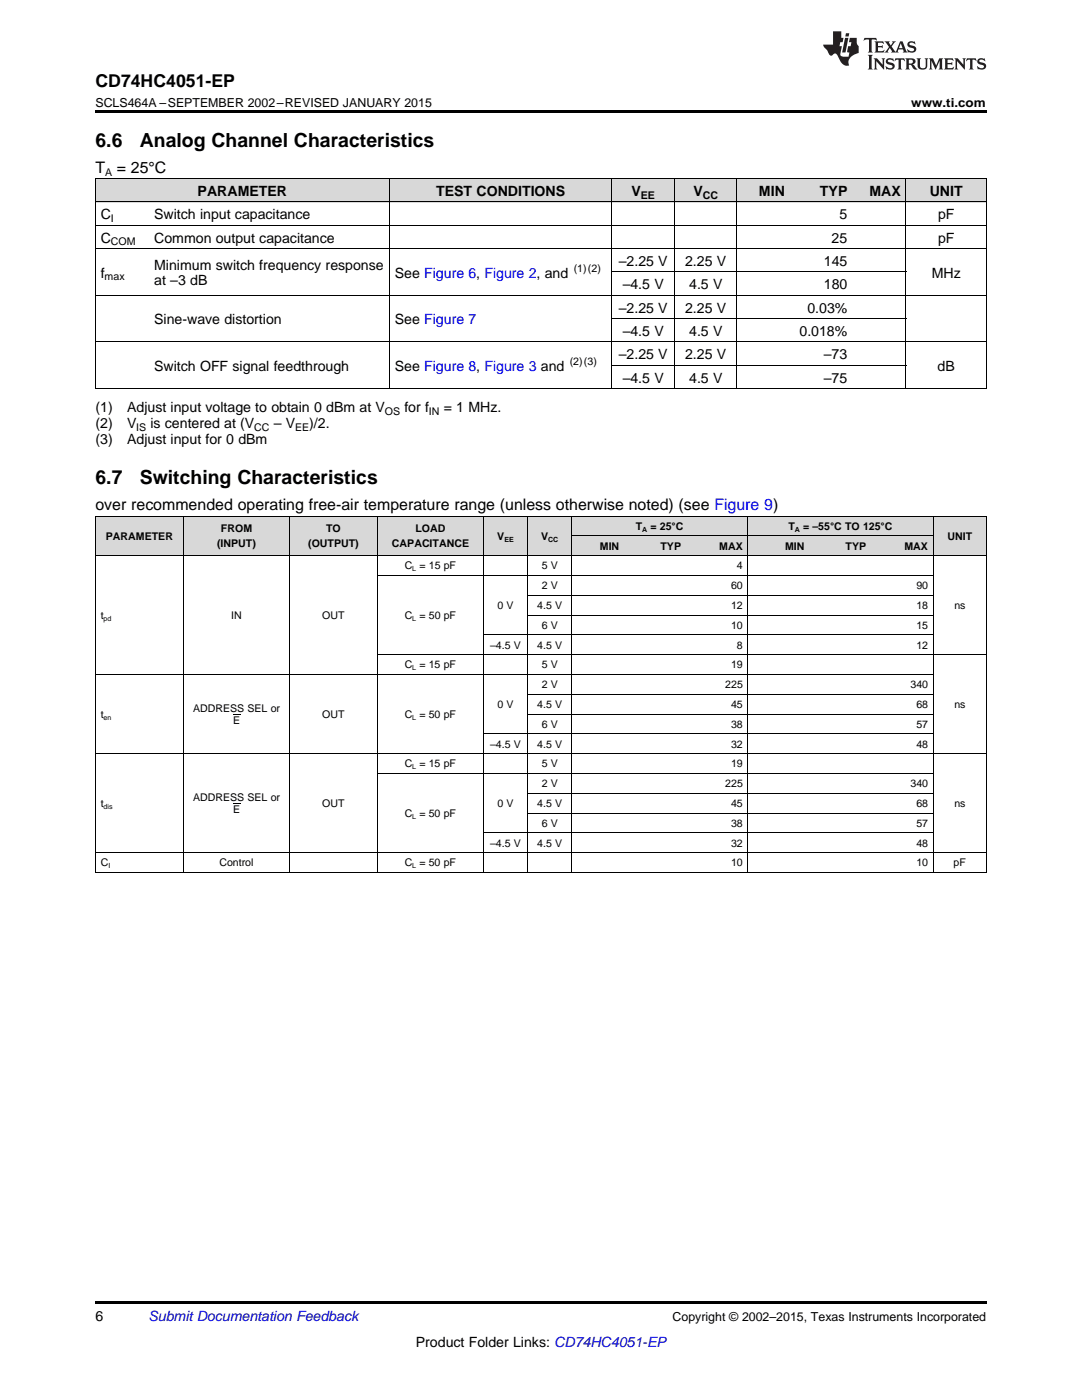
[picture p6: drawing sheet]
<svg xmlns="http://www.w3.org/2000/svg" width="216mm" height="279mm" viewBox="0 0 216 279" stroke-linecap="round" stroke-linejoin="round" font-family="sans-serif">
<g fill="#d8d8d8">
<path d="M19 103h17.7v7.9h-17.7z"/>
<path d="M36.7 103h21v7.9h-21z"/>
<path d="M57.7 103h17.7v7.9h-17.7z"/>
<path d="M75.4 103h21.1v7.9h-21.1z"/>
<path d="M96.5 103h8.8v7.9h-8.8z"/>
<path d="M105.3 103h8.8v7.9h-8.8z"/>
<path d="M114.1 107h10.6v3.9h-10.6z"/>
<path d="M124.7 107h12.3v3.9h-12.3z"/>
<path d="M137 107h12.3v3.9h-12.3z"/>
<path d="M149.3 107h12.3v3.9h-12.3z"/>
<path d="M161.6 107h12.4v3.9h-12.4z"/>
<path d="M174 107h12.3v3.9h-12.3z"/>
<path d="M186.3 103h10.5v7.9h-10.5z"/>
<path d="M114.1 103h10.6v4h-10.6z"/>
<path d="M124.7 103h12.3v4h-12.3z"/>
<path d="M137 103h12.3v4h-12.3z"/>
<path d="M149.3 103h12.3v4h-12.3z"/>
<path d="M161.6 103h12.4v4h-12.4z"/>
<path d="M174 103h12.3v4h-12.3z"/>
<path d="M19 35.7h10.7v4.7h-10.7z"/>
<path d="M29.7 35.7h48v4.7h-48z"/>
<path d="M77.7 35.7h44.5v4.7h-44.5z"/>
<path d="M122.2 35.7h12.4v4.7h-12.4z"/>
<path d="M134.6 35.7h12.4v4.7h-12.4z"/>
<path d="M147 35.7h10.7v4.7h-10.7z"/>
<path d="M157.7 35.7h12.5v4.7h-12.5z"/>
<path d="M170.2 35.7h10.6v4.7h-10.6z"/>
<path d="M180.8 35.7h16v4.7h-16z"/>
</g>
<g fill="#000">
<path d="M19 22h177.8v.5h-177.8zM19 77.6h.2zM77.6 77.6h.1zM122.1 77.6h.1zM134.5 77.6h.1zM146.9 77.6h.1zM180.7 77.6h.1zM196.7 77.6h.1zM19 174.1l.2 .1zM57.6 174.1l.1 .1zM75.2 174.1l.2 .1zM96.4 174.1l.1 .1z"/>
<path d="M105.2 174.1l.1 .1zM114 174.1l.1 .1zM136.9 174.1l.1 .1zM149.2 174.1l.1 .1zM173.8 174.1l.2 .1zM186.2 174.1l.1 .1zM196.7 174.1l.1 .1zM19 259.7h177.8v.5h-177.8z"/>
</g>
<g fill="none" stroke="#000" stroke-width=".2">
<path d="M19 35.6l177.8 .1v41.9M19.1 35.7v41.9M77.7 35.7v41.9M122.1 35.7v41.9M134.6 35.7v41.9M147 35.7v41.9M180.8 35.7v41.9M19 58.9h177.8M19 49.6h177.8M19 45h177.8M19 40.3h177.8M122.2 54.3h58.6"/>
<path d="M19 77.6h177.8M19 68.2h177.8M122.2 72.9h58.6M122.2 63.6h58.6M19 110.9h177.8M19 103h177.8M19.1 103v71.2M36.6 103v71.2M57.7 103v71.2M75.3 103v71.2M75.4 114.8h110.9M96.4 103v71.2"/>
<path d="M105.3 103v71.2M105.3 118.8h81M114 103v71.2M114.1 106.9h72.1M149.2 103v71.2M186.2 103v71.2M196.8 103v71.2M19 134.6h167.3M75.4 130.7h121.4M96.5 126.7h89.8M105.3 138.6h81M105.3 122.7h81"/>
<path d="M19 150.4h177.8M75.4 154.4h110.9M96.5 146.5h89.8M105.3 158.3h81M105.3 142.5h81M19 174.1h177.8M19 170.2h177.8M96.5 166.2h89.8M105.3 162.3h81"/>
</g>
<g fill="#231f20">
<path d="M172.5 7.6l-.1 .5 .4-.2h.6v.1v2.1l-.2 .4h.9l-.2-.4v-2.1l.1-.1h.5l.5 .2-.2-.5zM174.5 8.3l.2 .3v1.5l-.2 .4h1.8l.2-.6a1.04 1.04 0 0 1-1.3 .2v-.7h.6l.3 .2v-.6l-.3 .2h-.6v-.6l.8-.1 .4 .3-.2-.5zM176.5 8.3l.9 1.1-.9 1.1h.8l-.2-.2 .4-.7 .5 .7-.2 .2h1.5l-.2-.2 .2-.4h.9l.1 .4-.2 .2h1l-.3-.3-.7-1.9h-.5l-.9 2-.8-1 .9-1h-.8l.1 .3-.4 .5-.3-.6 .1-.2zM179.7 8.6l.4 1h-.7zM181.3 8.4a.63 .63 0 0 0-.2 .7 .63 .63 0 0 0 .6 .4l.6 .2 .1 .2a.75 .75 0 0 1-.7 .4 .75 .75 0 0 1-.6-.5l.1 .7 .1-.1a1.11 1.11 0 0 0 1.5-.6 1.13 1.13 0 0 0-1.2-.8l-.1-.4a1.04 1.04 0 0 1 1.2 .2l-.2-.5-.2 .1-.4-.2zM173.2 10.9l.2 .4v2.2l-.2 .4h1l-.3-.4v-2.2l.3-.4zM174.3 11.6l.3 .4v1.5l-.3 .4h.8l-.2-.4v-1.3l1.5 1.7v-1.9l.2-.4h-.7l.2 .4v.9l-1.1-1.3zM177 11.8a.62 .62 0 0 0-.2 .7 .62 .62 0 0 0 .6 .4l.6 .1 .1 .3a.76 .76 0 0 1-.7 .3 .76 .76 0 0 1-.7-.4l.2 .7 .1-.1a1.11 1.11 0 0 0 1.5-.6 1.13 1.13 0 0 0-1.2-.8l-.1-.4a1.04 1.04 0 0 1 1.2 .2l-.2-.6-.2 .1-.5-.1zM178.7 11.6l-.2 .6a.61 .61 0 0 1 .8-.3v1.6l-.2 .4h.9l-.2-.4v-1.6a.63 .63 0 0 1 .7 .3l-.1-.6zM180.6 11.6l.3 .4v1.5l-.3 .4h1l-.2-.2-.1-.8 .6 .2a.76 .76 0 0 0 1.2 .7l-1-1a.58 .58 0 0 0 .6-.5 .58 .58 0 0 0-.5-.6zM181.4 11.9h.1a.45 .45 0 0 1 .5 .1 .45 .45 0 0 1 .1 .5l-.8 .2zM182.9 11.6l.2 .2a2.17 2.17 0 0 0 .3 1.9 .99 .99 0 0 0 1.6-.6v-1.1l.2-.4h-.7l.2 .2a1.92 1.92 0 0 1-.2 1.8 .6 .6 0 0 1-.9-.5v-1.1l.2-.4zM185.4 11.6l.2 .4v1.5l-.2 .4h.7l-.2-.4v-1.4l.8 1.8 .8-1.8v1.4l-.2 .4h.9l-.2-.4v-1.5l.2-.4h-.8l-.6 1.5-.6-1.5zM188.4 11.6l.2 .4v1.5l-.2 .4h1.8l.1-.6a1.04 1.04 0 0 1-1.2 .1v-.6h.5l.4 .2v-.6l-.4 .2h-.5v-.7h.8l.3 .3-.1-.6zM190.5 11.6l.2 .4v1.5l-.2 .4h.7l-.2-.4v-1.3l1.5 1.7v-1.9l.2-.4h-.7l.2 .4v.9l-1.1-1.3zM192.9 11.6l-.1 .6a.61 .61 0 0 1 .7-.3l.1 1.6-.3 .4h1l-.3-.4 .1-1.6a.63 .63 0 0 1 .7 .3l-.1-.6zM195.2 11.8a.62 .62 0 0 0-.2 .7 .62 .62 0 0 0 .6 .4l.6 .1 .1 .3a.76 .76 0 0 1-.7 .3 .76 .76 0 0 1-.6-.4l.1 .7 .1-.1a1.11 1.11 0 0 0 1.6-.6 1.13 1.13 0 0 0-1.3-.8l-.1-.4a1.04 1.04 0 0 1 1.2 .2l-.1-.6-.2 .1-.5-.1z"/>
<path d="M166.2 6.3v2.6h-1.9v.4l.8 .9a.91 .91 0 0 0 1 .8 .56 .56 0 0 1 .5-.3 .56 .56 0 0 1 .5 .3l.4 .8a1.53 1.53 0 0 0 1.9 1.2 1.54 1.54 0 0 1 1-2.1l.9-.3v-1.4a1.52 1.52 0 0 1-.4-1.6h-1.3l-.2 .8h.5l-.2 .8h-.5l-.1 1v.2l.4 .1-.2 .8a1.93 1.93 0 0 1-1.6-.3l.3-1.8h-.5l.2-.8h.4l.2-.8h-.4v-1.3zM168.6 7.6l-.6 2.9h.7l.6-2.9zM168.8 6.6l-.1 .7h.6l.2-.7z"/>
</g>
<path d="M46.5 142.6h1.4v.1h-1.4zM46.5 160.3h1.4v.2h-1.4z" fill="#000"/>
<g font-size="3.9">
<text x="19" y="29.3">6.6</text>
<text x="27.9" y="29.3">Analog Channel Characteristics</text>
<text x="19" y="96.6">6.7</text>
<text x="27.9" y="96.6">Switching Characteristics</text>
</g>
<text font-size="3.5" x="19" y="17.3">CD74HC4051-EP</text>
<g font-size="3.2">
<text x="19" y="34.4">T</text>
<text x="23.3" y="34.4">= 25°C</text>
<text x="19" y="101.8">over recommended operating free-air temperature range (unless otherwise noted) (see Figure 9)</text>
</g>
<g font-size="2.8">
<text x="39.4" y="39.1">PARAMETER</text>
<text x="87" y="39.1">TEST CONDITIONS</text>
<text x="126" y="39.1">V</text>
<text x="138.4" y="39.1">V</text>
<text x="151.4" y="39.1">MIN</text>
<text x="163.6" y="39.1">TYP</text>
<text x="173.5" y="39.1">MAX</text>
<text x="185.5" y="39.1">UNIT</text>
<text x="20.1" y="43.7">C</text>
<text x="30.8" y="43.7">Switch input capacitance</text>
<text x="167.5" y="43.7">5</text>
<text x="187.2" y="43.7">pF</text>
<text x="20.1" y="48.4">C</text>
<text x="30.8" y="48.4">Common output capacitance</text>
<text x="30.8" y="53.8">Minimum switch frequency response</text>
<text x="123.5" y="53.1">–2.25 V</text>
<text x="136.7" y="53.1">2.25 V</text>
<text x="164.4" y="53.1">145</text>
<text x="165.9" y="48.4">25</text>
<text x="187.2" y="48.4">pF</text>
<text x="20.1" y="55.4">f</text>
<text x="30.8" y="57">at –3 dB</text>
<text x="78.8" y="55.4">See Figure 6, Figure 2, and</text>
<text x="124.2" y="57.7">–4.5 V</text>
<text x="137.5" y="57.7">4.5 V</text>
<text x="164.4" y="57.7">180</text>
<text x="185.9" y="55.4">MHz</text>
<text x="30.8" y="64.7">Sine-wave distortion</text>
<text x="78.8" y="64.7">See Figure 7</text>
<text x="123.5" y="62.4">–2.25 V</text>
<text x="136.7" y="62.4">2.25 V</text>
<text x="161.1" y="62.4">0.03%</text>
<text x="123.5" y="71.7">–2.25 V</text>
<text x="124.2" y="67">–4.5 V</text>
<text x="136.7" y="71.7">2.25 V</text>
<text x="137.5" y="67">4.5 V</text>
<text x="159.5" y="67">0.018%</text>
<text x="164.4" y="71.7">–73</text>
<text x="30.8" y="74">Switch OFF signal feedthrough</text>
<text x="78.8" y="74">See Figure 8, Figure 3 and</text>
<text x="124.2" y="76.3">–4.5 V</text>
<text x="137.5" y="76.3">4.5 V</text>
<text x="164.4" y="76.3">–75</text>
<text x="187.1" y="74">dB</text>
<text x="19" y="82.2">(1)</text>
<text x="25.4" y="82.2">Adjust input voltage to obtain 0 dBm at V</text>
<text x="80.7" y="82.2">for f</text>
<text x="88.5" y="82.2">= 1 MHz.</text>
<text x="19" y="85.4">(2)</text>
<text x="19" y="88.5">(3)</text>
<text x="25.4" y="85.4">V</text>
<text x="25.4" y="88.5">Adjust input for 0 dBm</text>
<text x="30" y="85.4">is centered at (V</text>
<text x="54.6" y="85.4">– V</text>
<text x="61.7" y="85.4">)/2.</text>
<text x="19" y="263.6">6</text>
<text x="83" y="268.9">Product Folder Links: CD74HC4051-EP</text>
</g>
<text font-size="2.8" fill="#0000c8" x="29.6" y="263.6">Submit Documentation Feedback</text>
<g font-size="2.5">
<text x="19" y="21.4">SCLS464A –SEPTEMBER 2002–REVISED JANUARY 2015</text>
<text x="181.8" y="21.4">www.ti.com</text>
<text x="134.2" y="263.6">Copyright © 2002–2015, Texas Instruments Incorporated</text>
</g>
<g font-size="2.1">
<text x="21" y="35.1">A</text>
<text x="127.9" y="39.7">EE</text>
<text x="140.2" y="39.7">CC</text>
<text x="22.1" y="44.3">I</text>
<text x="22.1" y="49">COM</text>
<text x="20.9" y="56">max</text>
<text x="114.5" y="54.3">(1)(2)</text>
<text x="113.7" y="72.9">(2)(3)</text>
<text x="76.8" y="82.8">OS</text>
<text x="85.6" y="82.8">IN</text>
<text x="27.2" y="85.9">IS</text>
<text x="50.7" y="85.9">CC</text>
<text x="58.9" y="85.9">EE</text>
<text x="21.1" y="107.7">PARAMETER</text>
<text x="44.1" y="106.3">FROM</text>
<text x="65.1" y="106.3">TO</text>
<text x="82.9" y="106.3">LOAD</text>
<text x="99.2" y="107.7">V</text>
<text x="107.9" y="107.7">V</text>
<text x="126.9" y="105.7">T</text>
<text x="129.8" y="105.7">= 25°C</text>
<text x="157.3" y="105.7">T</text>
<text x="160.2" y="105.7">=</text>
<text x="162.1" y="105.7">–55°C TO 125°C</text>
<text x="189.1" y="107.7">UNIT</text>
<text x="43.3" y="109.1">(INPUT)</text>
<text x="61.5" y="109.1">(OUTPUT)</text>
<text x="78.2" y="109.1">CAPACITANCE</text>
<text x="80.8" y="113.6">C = 15 pF</text>
<text x="108.1" y="113.6">5 V</text>
<text x="119.7" y="109.7">MIN</text>
<text x="131.8" y="109.7">TYP</text>
<text x="143.5" y="109.7">MAX</text>
<text x="147" y="113.6">4</text>
<text x="156.7" y="109.7">MIN</text>
<text x="168.7" y="109.7">TYP</text>
<text x="180.5" y="109.7">MAX</text>
<text x="108.1" y="117.6">2 V</text>
<text x="145.9" y="117.6">60</text>
<text x="182.8" y="117.6">90</text>
<text x="20.1" y="123.5">t</text>
<text x="46.1" y="123.5">IN</text>
<text x="64.3" y="123.5">OUT</text>
<text x="80.8" y="123.5">C = 50 pF</text>
<text x="99.3" y="121.5">0 V</text>
<text x="107.2" y="121.5">4.5 V</text>
<text x="108.1" y="125.5">6 V</text>
<text x="145.9" y="121.5">12</text>
<text x="145.9" y="125.5">10</text>
<text x="182.8" y="121.5">18</text>
<text x="182.8" y="125.5">15</text>
<text x="190.4" y="121.5">ns</text>
<text x="97.8" y="129.4">–4.5 V</text>
<text x="107.2" y="129.4">4.5 V</text>
<text x="147" y="129.4">8</text>
<text x="182.8" y="129.4">12</text>
<text x="80.8" y="133.4">C = 15 pF</text>
<text x="108.1" y="133.4">5 V</text>
<text x="108.1" y="137.3">2 V</text>
<text x="144.7" y="137.3">225</text>
<text x="145.9" y="133.4">19</text>
<text x="181.7" y="137.3">340</text>
<text x="20.1" y="143.3">t</text>
<text x="38.5" y="142">ADDRESS SEL or</text>
<text x="64.3" y="143.3">OUT</text>
<text x="80.8" y="143.3">C = 50 pF</text>
<text x="99.3" y="141.3">0 V</text>
<text x="107.2" y="141.3">4.5 V</text>
<text x="145.9" y="141.3">45</text>
<text x="182.8" y="141.3">68</text>
<text x="190.4" y="141.3">ns</text>
<text x="46.5" y="144.5">E</text>
<text x="97.8" y="149.2">–4.5 V</text>
<text x="107.2" y="149.2">4.5 V</text>
<text x="108.1" y="145.2">6 V</text>
<text x="145.9" y="145.2">38</text>
<text x="145.9" y="149.2">32</text>
<text x="182.8" y="145.2">57</text>
<text x="182.8" y="149.2">48</text>
<text x="80.8" y="153.1">C = 15 pF</text>
<text x="108.1" y="153.1">5 V</text>
<text x="145.9" y="153.1">19</text>
<text x="20.1" y="161">t</text>
<text x="38.5" y="159.8">ADDRESS SEL or</text>
<text x="64.3" y="161">OUT</text>
<text x="99.3" y="161">0 V</text>
<text x="107.2" y="161">4.5 V</text>
<text x="108.1" y="157.1">2 V</text>
<text x="144.7" y="157.1">225</text>
<text x="145.9" y="161">45</text>
<text x="181.7" y="157.1">340</text>
<text x="182.8" y="161">68</text>
<text x="190.4" y="161">ns</text>
<text x="46.5" y="162.3">E</text>
<text x="80.8" y="163">C = 50 pF</text>
<text x="108.1" y="165">6 V</text>
<text x="145.9" y="165">38</text>
<text x="182.8" y="165">57</text>
<text x="20.1" y="172.9">C</text>
<text x="43.8" y="172.9">Control</text>
<text x="80.8" y="172.9">C = 50 pF</text>
<text x="97.8" y="168.9">–4.5 V</text>
<text x="107.2" y="168.9">4.5 V</text>
<text x="145.9" y="168.9">32</text>
<text x="145.9" y="172.9">10</text>
<text x="182.8" y="168.9">48</text>
<text x="182.8" y="172.9">10</text>
<text x="190.3" y="172.9">pF</text>
</g>
<g font-size="1.4">
<text x="128.2" y="106.2">A</text>
<text x="158.6" y="106.2">A</text>
<text x="100.6" y="108.1">EE</text>
<text x="109.4" y="108.1">CC</text>
<text x="82.3" y="114.1">L</text>
<text x="20.7" y="123.9">pd</text>
<text x="82.3" y="123.9">L</text>
<text x="82.3" y="133.8">L</text>
<text x="20.7" y="143.7">en</text>
<text x="82.3" y="143.7">L</text>
<text x="82.3" y="153.6">L</text>
<text x="20.7" y="161.5">dis</text>
<text x="82.3" y="163.4">L</text>
<text x="21.6" y="173.3">I</text>
<text x="82.3" y="173.3">L</text>
</g>
</svg>
